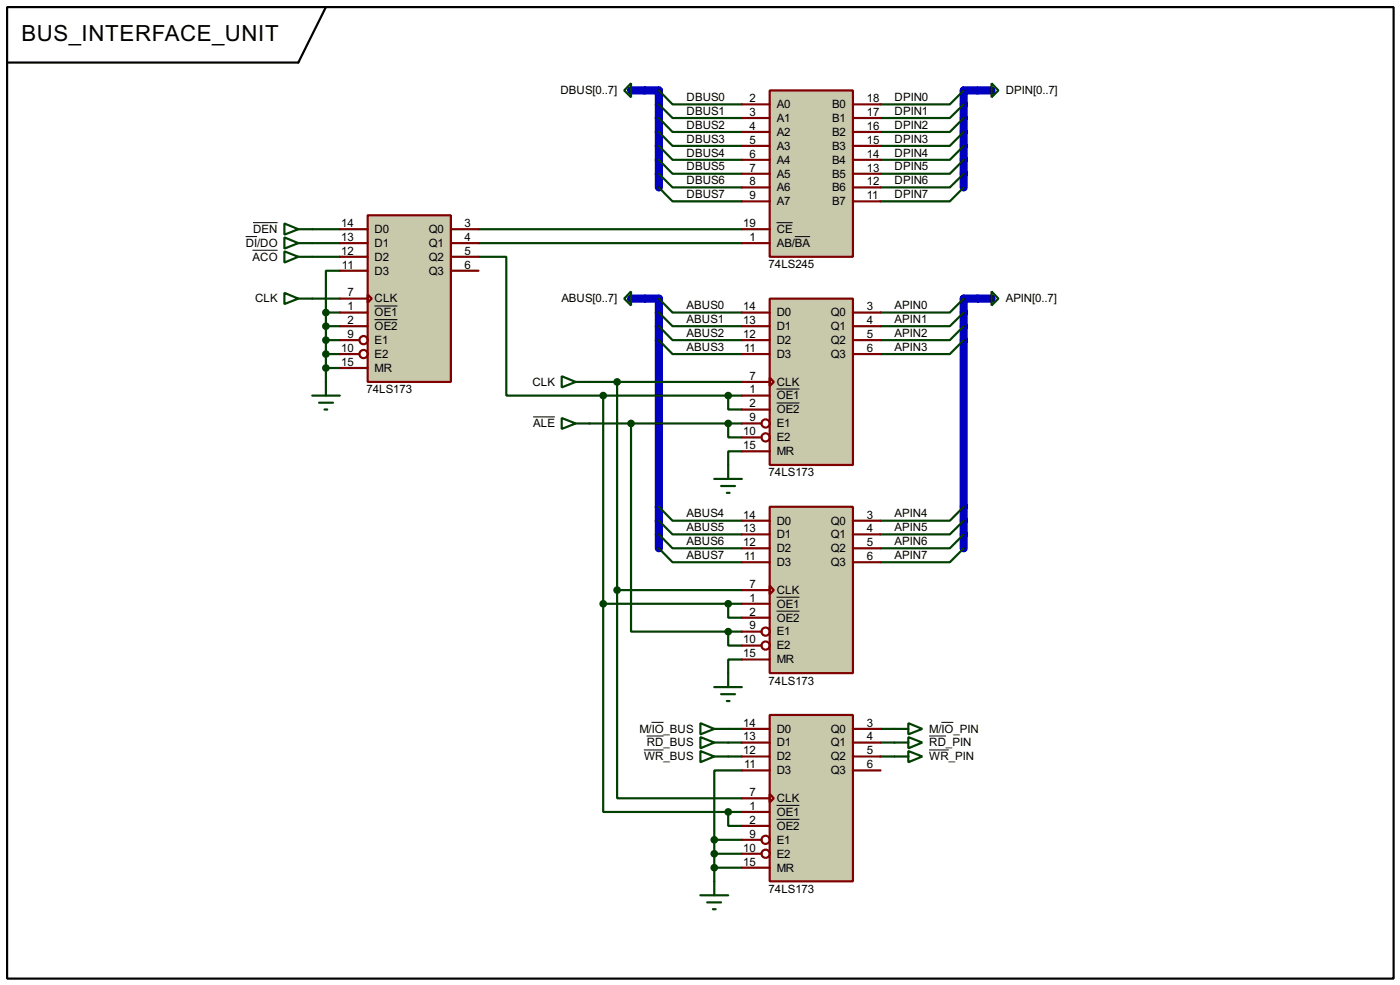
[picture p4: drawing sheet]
<svg xmlns="http://www.w3.org/2000/svg" width="256mm" height="180mm" viewBox="0 0 256 180" stroke-linecap="round" stroke-linejoin="round" font-family="sans-serif">
<path d="M118.2 16.6h2.5v17.7M181.7 16.6h-5.1v17.7M118.2 54.7h2.5v45.7M179.1 54.7h-2.5v45.7" fill="none" stroke="#0000c0" stroke-width="1.5"/>
<g fill="none" stroke="#004000" stroke-width=".4">
<path d="M120.7 19.1l2.5 2.5h12.7M120.7 16.6l2.5 2.5h12.7M176.6 16.6l-2.6 2.5h-12.7M176.6 19.1l-2.6 2.5h-12.7M181.7 15.3l1.2 1.3-1.2 1.2zM120.7 31.8l2.5 2.5h12.7M120.7 29.3l2.5 2.5h12.7M120.7 26.7l2.5 2.6h12.7M120.7 24.2l2.5 2.5h12.7M120.7 21.6l2.5 2.6h12.7M120.7 34.3l2.5 2.6h12.7M176.6 21.6l-2.6 2.6h-12.7"/>
<path d="M176.6 24.2l-2.6 2.5h-12.7M176.6 34.3l-2.6 2.6h-12.7M176.6 31.8l-2.6 2.5h-12.7M176.6 29.3l-2.6 2.5h-12.7M176.6 26.7l-2.6 2.6h-12.7M52.1 40.9l2.6 1.1-2.6 1zM54.7 42h7.6M57.2 44.5h5.1M57.2 54.7h5.1M57.2 47h5.1M59.7 57.2v12.7M59.7 57.2h2.6"/>
<path d="M59.7 59.7h2.6M62.3 49.6h-2.6v7.6M87.7 47h5.1v25.4h17.7M87.7 42h48.2M87.7 44.5h48.2M120.7 54.7l2.5 2.5h12.7M120.7 57.2l2.5 2.5h12.7M120.7 59.7l2.5 2.6h12.7M176.6 54.7l-2.6 2.5h-12.7M176.6 57.2l-2.6 2.5h-12.7M176.6 59.7l-2.6 2.6h-12.7M59.7 67.4h2.6"/>
<path d="M59.7 62.3h2.6M59.7 64.8h2.6M108 69.9h27.9M108 77.5h27.9M110.5 72.4h25.4M110.5 72.4v38.1M113.1 69.9v38.1M115.6 77.5v38.1h17.8M120.7 62.3l2.5 2.5h12.7M133.4 77.5v2.6h2.5M133.4 72.4v2.6h2.5M176.6 62.3l-2.6 2.5h-12.7"/>
<path d="M120.7 92.8l2.5 2.5h12.7M120.7 95.3l2.5 2.5h12.7M120.7 97.8l2.5 2.6h12.7M135.9 82.6h-2.5v2.5M176.6 92.8l-2.6 2.5h-12.7M176.6 95.3l-2.6 2.5h-12.7M176.6 97.8l-2.6 2.6h-12.7M110.5 110.5v38.1h22.9M110.5 110.5h25.4M113.1 108v38.1h22.8M113.1 108h22.8M120.7 100.4l2.5 2.5h12.7"/>
<path d="M133.4 115.6v2.6h2.5M133.4 110.5v2.6h2.5M133.4 115.6h2.5M176.6 100.4l-2.6 2.5h-12.7M133.4 133.4h2.5M133.4 135.9h2.5M133.4 138.5h2.5M135.9 120.7h-2.5v2.5M161.3 133.4h2.6M161.3 135.9h2.6M161.3 138.5h2.6M130.9 153.7v7.6"/>
<path d="M130.9 158.8h5M130.9 153.7h5M130.9 156.3h5M133.4 148.6v2.6h2.5M133.4 148.6h2.5M135.9 141h-5v12.7"/>
</g>
<path d="M46.4 40.8h4.5" fill="none" stroke="#000" stroke-width=".18"/>
<path d="M1.3 1.3h254v177.8h-254zM59.7 1.3l-5 10.2h-53.4" fill="none" stroke="#000" stroke-width=".4"/>
<path d="M141 16.6h15.3v30.4h-15.3z" fill="#c8c8aa" stroke="#800000" stroke-width=".4"/>
<g fill="none" stroke="#800000" stroke-width=".4">
<path d="M135.9 19.1h5.1M156.3 19.1h5M135.9 21.6h5.1M135.9 24.2h5.1M135.9 26.7h5.1M135.9 29.3h5.1M135.9 31.8h5.1M135.9 34.3h5.1M135.9 36.9h5.1M156.3 21.6h5M156.3 24.2h5M156.3 26.7h5"/>
<path d="M156.3 29.3h5M156.3 31.8h5M156.3 34.3h5M156.3 36.9h5M135.9 42h5.1M135.9 44.5h5.1"/>
</g>
<path d="M45 43.3h2.1M142.3 40.8h2.9M145.6 43.3h2.8" fill="none" stroke="#000" stroke-width=".18"/>
<path d="M115.6 15.3v2.5l-1.2-1.2zM52.1 43.5l2.6 1-2.6 1zM54.7 44.5h2.5" fill="none" stroke="#004000" stroke-width=".4"/>
<path d="M115.6 16.6h2.6" fill="none" stroke="#0000c0" stroke-width="1.5"/>
<path d="M141 54.7h15.3v30.4h-15.3z" fill="#c8c8aa" stroke="#800000" stroke-width=".4"/>
<g fill="none" stroke="#800000" stroke-width=".4">
<path d="M135.9 57.2h5.1M135.9 59.7h5.1M156.3 57.2h5M156.3 59.7h5M135.9 62.3h5.1M135.9 64.8h5.1M135.9 69.9h5.1M135.9 72.4h5.1M135.9 75h5.1M135.9 77.5h3.6M141 69.1l.8 .8-.8 .8zM156.3 62.3h5"/>
<path d="M156.3 64.8h5M135.9 80.1h3.6M135.9 82.6h5.1"/>
<circle cx="140.2" cy="77.5" r=".75"/>
<circle cx="140.2" cy="80.1" r=".75"/>
</g>
<path d="M142.3 71.2h4.2M142.3 73.8h4.2" fill="none" stroke="#000" stroke-width=".18"/>
<path d="M141 92.8h15.3v30.4h-15.3z" fill="#c8c8aa" stroke="#800000" stroke-width=".4"/>
<g fill="none" stroke="#800000" stroke-width=".4">
<path d="M135.9 95.3h5.1M135.9 97.8h5.1M156.3 95.3h5M156.3 97.8h5M135.9 100.4h5.1M135.9 102.9h5.1M135.9 108h5.1M135.9 110.5h5.1M135.9 113.1h5.1M135.9 115.6h3.6M135.9 118.2h3.6M141 107.2l.8 .8-.8 .8z"/>
<path d="M156.3 100.4h5M156.3 102.9h5M135.9 120.7h5.1"/>
<circle cx="140.2" cy="118.2" r=".75"/>
<circle cx="140.2" cy="115.6" r=".75"/>
</g>
<path d="M97.7 76.3h4M142.3 109.3h4.2M142.3 111.9h4.2" fill="none" stroke="#000" stroke-width=".18"/>
<path d="M115.6 53.4v2.5l-1.2-1.2zM181.7 53.4l1.2 1.3-1.2 1.2zM102.9 68.9l2.6 1-2.6 1zM102.9 76.5l2.6 1-2.6 1zM105.5 69.9h2.5M105.5 77.5h2.5" fill="none" stroke="#004000" stroke-width=".4"/>
<g fill="#004000" stroke="#004000" stroke-width=".4">
<circle cx="133.4" cy="115.6" r=".5"/>
<circle cx="113" cy="69.9" r=".5"/>
<circle cx="115.6" cy="77.5" r=".5"/>
<circle cx="133.4" cy="77.5" r=".5"/>
</g>
<path d="M115.6 54.7h2.6M179.1 54.7h2.6" fill="none" stroke="#0000c0" stroke-width="1.5"/>
<path d="M141 130.9h15.3v30.4h-15.3z" fill="#c8c8aa" stroke="#800000" stroke-width=".4"/>
<g fill="none" stroke="#800000" stroke-width=".4">
<path d="M135.9 133.4h5.1M135.9 135.9h5.1M135.9 138.5h5.1M156.3 133.4h5M156.3 135.9h5M156.3 138.5h5M135.9 141h5.1M135.9 146.1h5.1M135.9 148.6h5.1M135.9 151.2h5.1M135.9 153.7h3.6M135.9 156.3h3.6"/>
<path d="M135.9 158.8h5.1M141 145.3l.8 .8-.8 .8zM156.3 141h5"/>
<circle cx="140.2" cy="156.3" r=".75"/>
<circle cx="140.2" cy="153.7" r=".75"/>
</g>
<path d="M118 137.3h3.6M118.5 134.7h3.1M119.4 132.2h2.2M170.2 134.7h3.1M170.2 137.3h3.6M172.5 132.2h2.2M142.3 147.4h4.2M142.3 150h4.2" fill="none" stroke="#000" stroke-width=".18"/>
<g fill="none" stroke="#004000" stroke-width=".4">
<path d="M130.9 87.7h5M132.1 89h2.6M133.2 90.2h.5M133.4 85.1v2.6M128.3 132.4l2.6 1-2.6 1zM128.3 134.9l2.6 1-2.6 1.1zM128.3 137.5l2.6 1-2.6 1zM130.9 125.8h5M130.9 133.4h2.5M130.9 135.9h2.5M130.9 138.5h2.5M132.1 127.1h2.6"/>
<path d="M133.2 128.3h.5M133.4 123.2v2.6M163.9 133.4h2.5M163.9 135.9h2.5M163.9 138.5h2.5M166.4 132.4l2.6 1-2.6 1zM166.4 134.9l2.6 1-2.6 1.1zM166.4 137.5l2.6 1-2.6 1zM128.3 163.9h5.1M129.6 165.2h2.5M130.6 166.4h.5M130.9 161.3v2.6"/>
</g>
<g fill="#004000" stroke="#004000" stroke-width=".4">
<circle cx="113" cy="108" r=".5"/>
<circle cx="130.8" cy="158.8" r=".5"/>
<circle cx="133.4" cy="110.5" r=".5"/>
<circle cx="133.4" cy="148.6" r=".5"/>
<circle cx="110.5" cy="110.5" r=".5"/>
<circle cx="133.4" cy="72.4" r=".5"/>
</g>
<path d="M67.4 39.4h15.2v30.5h-15.2z" fill="#c8c8aa" stroke="#800000" stroke-width=".4"/>
<g fill="none" stroke="#800000" stroke-width=".4">
<path d="M62.3 42h5.1M62.3 44.5h5.1M62.3 47h5.1M62.3 49.6h5.1M62.3 54.7h5.1M62.3 57.2h5.1M62.3 59.7h5.1M67.4 53.9l.7 .8-.7 .7zM82.6 42h5.1M82.6 44.5h5.1M82.6 47h5.1M82.6 49.6h5.1"/>
<path d="M62.3 62.3h3.5M62.3 64.8h3.5M62.3 67.4h5.1"/>
<circle cx="66.6" cy="62.3" r=".75"/>
<circle cx="66.6" cy="64.8" r=".75"/>
</g>
<path d="M46.3 45.8h4.6M68.6 56h4.2M68.6 58.5h4.2" fill="none" stroke="#000" stroke-width=".18"/>
<path d="M52.1 53.6l2.6 1.1-2.6 1zM52.1 46l2.6 1-2.6 1.1zM54.7 54.7h2.5M54.7 47h2.5M57.2 72.4h5.1M58.5 73.7h2.5M59.5 75h.5M59.7 69.9v2.5" fill="none" stroke="#004000" stroke-width=".4"/>
<g fill="#004000" stroke="#004000" stroke-width=".4">
<circle cx="59.7" cy="67.4" r=".5"/>
<circle cx="59.7" cy="57.2" r=".5"/>
<circle cx="59.7" cy="59.7" r=".5"/>
<circle cx="59.7" cy="62.3" r=".5"/>
<circle cx="59.7" cy="64.8" r=".5"/>
<circle cx="130.8" cy="153.7" r=".5"/>
<circle cx="130.8" cy="156.3" r=".5"/>
<circle cx="110.5" cy="72.4" r=".5"/>
</g>
<text font-size="4.6" x="3.9" y="7.5">BUS_INTERFACE_UNIT</text>
<g font-size="2.4">
<text x="102.7" y="17.3">DBUS[0..7]</text>
<text x="184.2" y="17.3">DPIN[0..7]</text>
<text x="125.8" y="23.6">DBUS2</text>
<text x="125.8" y="21">DBUS1</text>
<text x="125.8" y="18.5">DBUS0</text>
<text x="137.3" y="18.7">2</text>
<text x="137.3" y="21.2">3</text>
<text x="137.3" y="23.8">4</text>
<text x="142.3" y="19.8">A0</text>
<text x="142.3" y="22.3">A1</text>
<text x="152.4" y="19.8">B0</text>
<text x="152.4" y="22.3">B1</text>
<text x="158.8" y="18.7">18</text>
<text x="158.8" y="21.2">17</text>
<text x="158.8" y="23.8">16</text>
<text x="163.9" y="18.5">DPIN0</text>
<text x="163.9" y="21">DPIN1</text>
<text x="163.9" y="23.6">DPIN2</text>
<text x="125.8" y="28.6">DBUS4</text>
<text x="125.8" y="26.1">DBUS3</text>
<text x="137.3" y="26.3">5</text>
<text x="137.3" y="28.9">6</text>
<text x="142.3" y="24.9">A2</text>
<text x="142.3" y="27.4">A3</text>
<text x="142.3" y="30">A4</text>
<text x="152.4" y="24.9">B2</text>
<text x="152.4" y="27.4">B3</text>
<text x="152.4" y="30">B4</text>
<text x="158.8" y="26.3">15</text>
<text x="158.8" y="28.9">14</text>
<text x="163.9" y="26.1">DPIN3</text>
<text x="163.9" y="28.6">DPIN4</text>
<text x="125.8" y="33.7">DBUS6</text>
<text x="125.8" y="31.2">DBUS5</text>
<text x="137.3" y="31.4">7</text>
<text x="137.3" y="33.9">8</text>
<text x="142.3" y="32.5">A5</text>
<text x="142.3" y="35">A6</text>
<text x="152.4" y="32.5">B5</text>
<text x="152.4" y="35">B6</text>
<text x="158.8" y="31.4">13</text>
<text x="158.8" y="33.9">12</text>
<text x="163.9" y="33.7">DPIN6</text>
<text x="163.9" y="31.2">DPIN5</text>
<text x="62.5" y="41.6">14</text>
<text x="85.1" y="41.6">3</text>
<text x="125.8" y="36.3">DBUS7</text>
<text x="136.2" y="41.6">19</text>
<text x="137.3" y="36.5">9</text>
<text x="142.3" y="37.6">A7</text>
<text x="152.4" y="37.6">B7</text>
<text x="158.8" y="36.5">11</text>
<text x="163.9" y="36.3">DPIN7</text>
<text x="45" y="45.2">DI/DO</text>
<text x="46.3" y="47.7">ACO</text>
<text x="46.4" y="42.7">DEN</text>
<text x="62.5" y="44.1">13</text>
<text x="62.5" y="46.6">12</text>
<text x="68.6" y="42.7">D0</text>
<text x="68.6" y="45.2">D1</text>
<text x="68.6" y="47.7">D2</text>
<text x="78.5" y="42.7">Q0</text>
<text x="78.5" y="45.2">Q1</text>
<text x="78.5" y="47.7">Q2</text>
<text x="85.1" y="44.1">4</text>
<text x="85.1" y="46.6">5</text>
<text x="137.3" y="44.1">1</text>
<text x="142.3" y="42.7">CE</text>
<text x="142.3" y="45.2">AB/BA</text>
<text x="62.7" y="49.2">11</text>
<text x="68.6" y="50.3">D3</text>
<text x="78.5" y="50.3">Q3</text>
<text x="85.1" y="49.2">6</text>
<text x="140.8" y="49.1">74LS245</text>
<text x="46.7" y="55.4">CLK</text>
<text x="63.7" y="54.3">7</text>
<text x="63.7" y="56.8">1</text>
<text x="63.7" y="59.3">2</text>
<text x="68.6" y="55.4">CLK</text>
<text x="68.6" y="57.9">OE1</text>
<text x="102.8" y="55.4">ABUS[0..7]</text>
<text x="125.8" y="56.6">ABUS0</text>
<text x="125.8" y="59.1">ABUS1</text>
<text x="136.2" y="56.8">14</text>
<text x="136.2" y="59.3">13</text>
<text x="142.3" y="57.9">D0</text>
<text x="152.2" y="57.9">Q0</text>
<text x="158.8" y="56.8">3</text>
<text x="158.8" y="59.3">4</text>
<text x="163.9" y="56.6">APIN0</text>
<text x="163.9" y="59.1">APIN1</text>
<text x="184.2" y="55.4">APIN[0..7]</text>
<text x="62.5" y="64.4">10</text>
<text x="63.7" y="61.9">9</text>
<text x="68.6" y="60.4">OE2</text>
<text x="68.6" y="63">E1</text>
<text x="68.6" y="65.5">E2</text>
<text x="125.8" y="61.7">ABUS2</text>
<text x="125.8" y="64.2">ABUS3</text>
<text x="136.2" y="61.9">12</text>
<text x="136.3" y="64.4">11</text>
<text x="142.3" y="60.4">D1</text>
<text x="142.3" y="63">D2</text>
<text x="142.3" y="65.5">D3</text>
<text x="152.2" y="60.4">Q1</text>
<text x="152.2" y="63">Q2</text>
<text x="152.2" y="65.5">Q3</text>
<text x="158.8" y="61.9">5</text>
<text x="158.8" y="64.4">6</text>
<text x="163.9" y="61.7">APIN2</text>
<text x="163.9" y="64.2">APIN3</text>
<text x="62.5" y="67">15</text>
<text x="67.2" y="72">74LS173</text>
<text x="68.6" y="68.1">MR</text>
<text x="97.5" y="70.6">CLK</text>
<text x="137.3" y="69.5">7</text>
<text x="137.3" y="72">1</text>
<text x="142.3" y="70.6">CLK</text>
<text x="137.3" y="74.6">2</text>
<text x="137.3" y="77.1">9</text>
<text x="142.3" y="73.1">OE1</text>
<text x="142.3" y="75.7">OE2</text>
<text x="97.7" y="78.2">ALE</text>
<text x="136.2" y="79.7">10</text>
<text x="136.2" y="82.2">15</text>
<text x="142.3" y="78.2">E1</text>
<text x="142.3" y="80.8">E2</text>
<text x="142.3" y="83.3">MR</text>
<text x="140.8" y="87.2">74LS173</text>
<text x="125.8" y="94.7">ABUS4</text>
<text x="136.2" y="94.9">14</text>
<text x="158.8" y="94.9">3</text>
<text x="163.9" y="94.7">APIN4</text>
<text x="125.8" y="97.2">ABUS5</text>
<text x="125.8" y="99.8">ABUS6</text>
<text x="136.2" y="97.4">13</text>
<text x="136.2" y="100">12</text>
<text x="142.3" y="96">D0</text>
<text x="142.3" y="98.5">D1</text>
<text x="142.3" y="101.1">D2</text>
<text x="152.2" y="96">Q0</text>
<text x="152.2" y="98.5">Q1</text>
<text x="152.2" y="101.1">Q2</text>
<text x="158.8" y="97.4">4</text>
<text x="158.8" y="100">5</text>
<text x="163.9" y="97.2">APIN5</text>
<text x="163.9" y="99.8">APIN6</text>
<text x="125.8" y="102.3">ABUS7</text>
<text x="136.3" y="102.5">11</text>
<text x="137.3" y="107.6">7</text>
<text x="142.3" y="103.6">D3</text>
<text x="152.2" y="103.6">Q3</text>
<text x="158.8" y="102.5">6</text>
<text x="163.9" y="102.3">APIN7</text>
<text x="137.3" y="110.1">1</text>
<text x="137.3" y="112.7">2</text>
<text x="142.3" y="108.7">CLK</text>
<text x="142.3" y="111.2">OE1</text>
<text x="142.3" y="113.8">OE2</text>
<text x="136.2" y="117.8">10</text>
<text x="137.3" y="115.2">9</text>
<text x="142.3" y="116.3">E1</text>
<text x="142.3" y="118.9">E2</text>
<text x="136.2" y="120.3">15</text>
<text x="140.8" y="125.3">74LS173</text>
<text x="142.3" y="121.4">MR</text>
<text x="117.1" y="134.1">M/IO_BUS</text>
<text x="118.5" y="136.6">RD_BUS</text>
<text x="136.2" y="133">14</text>
<text x="136.2" y="135.5">13</text>
<text x="142.3" y="134.1">D0</text>
<text x="142.3" y="136.6">D1</text>
<text x="152.2" y="134.1">Q0</text>
<text x="152.2" y="136.6">Q1</text>
<text x="158.8" y="133">3</text>
<text x="158.8" y="135.5">4</text>
<text x="170.2" y="134.1">M/IO_PIN</text>
<text x="170.2" y="136.6">RD_PIN</text>
<text x="118" y="139.2">WR_BUS</text>
<text x="136.2" y="138.1">12</text>
<text x="136.3" y="140.6">11</text>
<text x="142.3" y="139.2">D2</text>
<text x="142.3" y="141.7">D3</text>
<text x="152.2" y="139.2">Q2</text>
<text x="152.2" y="141.7">Q3</text>
<text x="158.8" y="138.1">5</text>
<text x="158.8" y="140.6">6</text>
<text x="170.2" y="139.2">WR_PIN</text>
<text x="137.3" y="145.7">7</text>
<text x="137.3" y="148.2">1</text>
<text x="142.3" y="146.8">CLK</text>
<text x="142.3" y="149.3">OE1</text>
<text x="136.2" y="155.9">10</text>
<text x="137.3" y="150.8">2</text>
<text x="137.3" y="153.3">9</text>
<text x="142.3" y="151.9">OE2</text>
<text x="142.3" y="154.4">E1</text>
<text x="136.2" y="158.4">15</text>
<text x="142.3" y="157">E2</text>
<text x="142.3" y="159.5">MR</text>
<text x="140.8" y="163.4">74LS173</text>
</g>
</svg>
